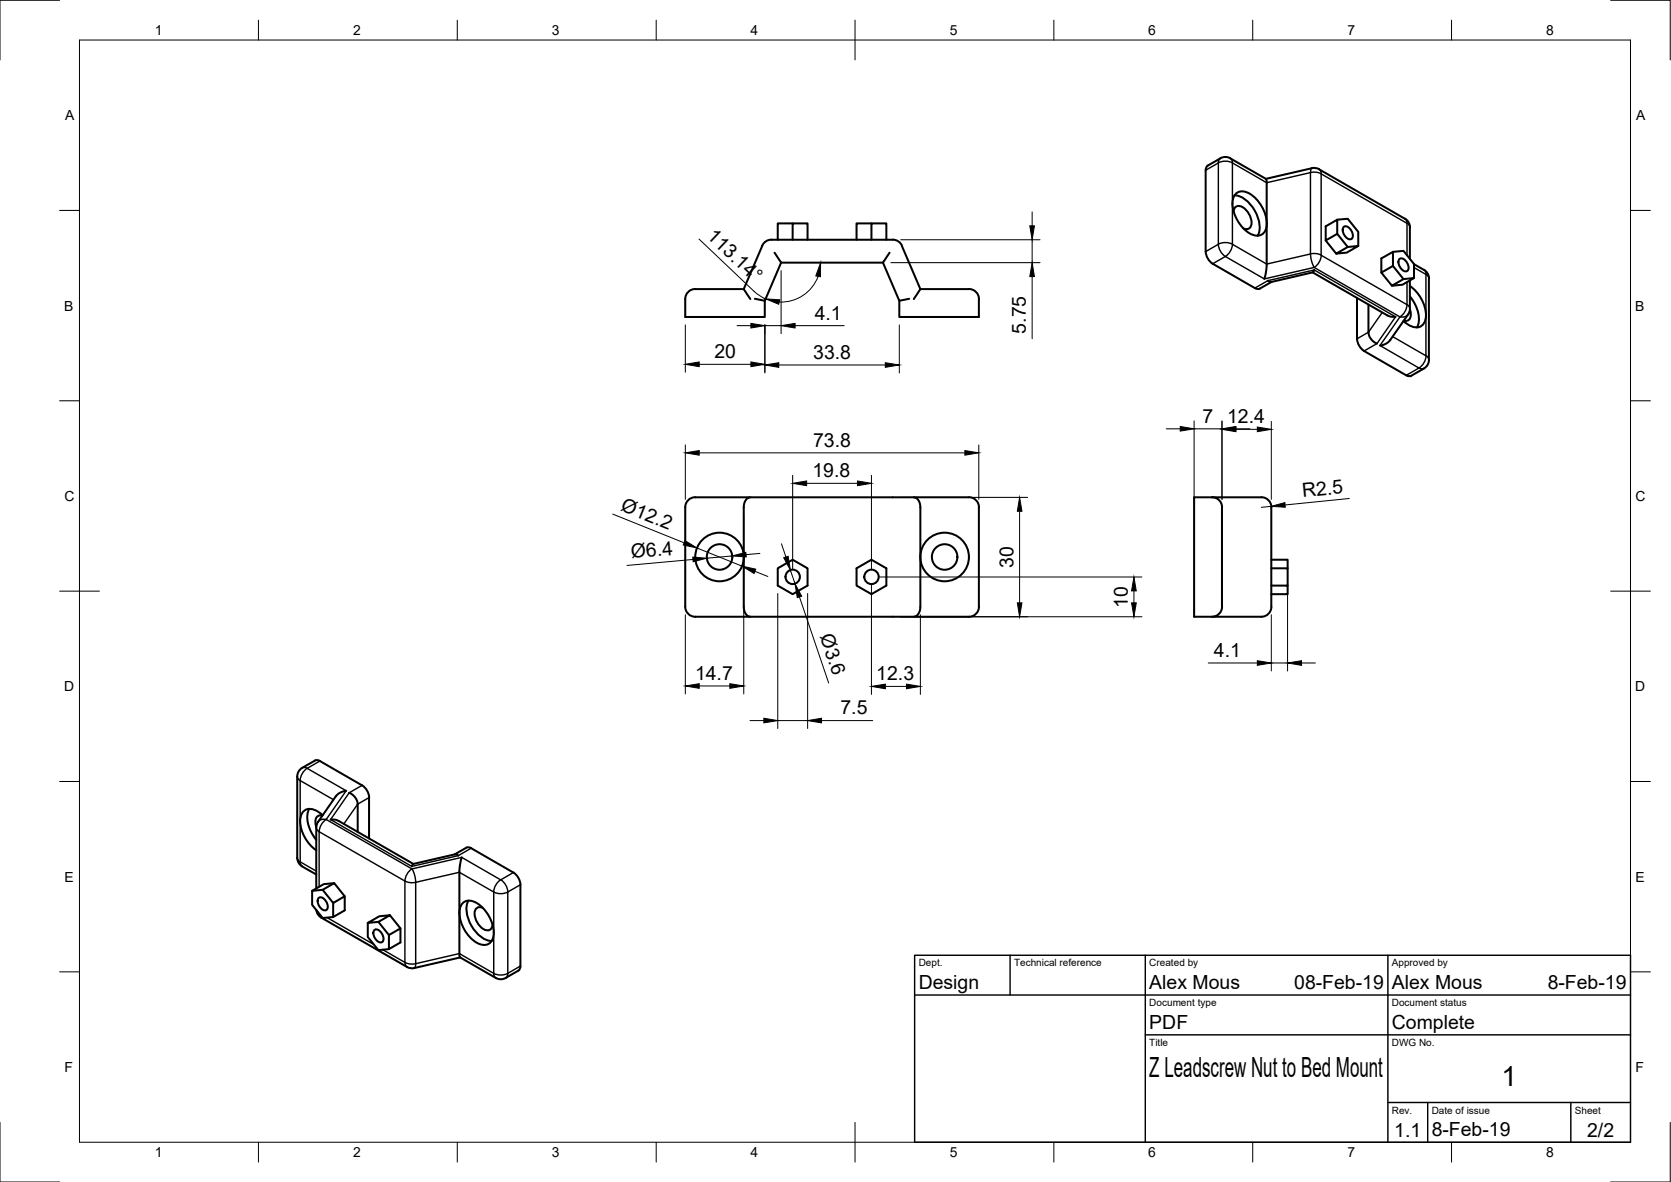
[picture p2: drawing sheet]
<svg xmlns="http://www.w3.org/2000/svg" width="420mm" height="297mm" viewBox="0 0 420 297" stroke-linecap="round" stroke-linejoin="round" font-family="sans-serif">
<!-- layer: Visible -->
<g fill="none" stroke="#000" stroke-width=".51">
<path d="M199.3 56.1h-3.7v4.1M219.1 56.1h-3.7v4.1M303.1 42.8l.1 20.4a3.9 3.9 0 0 0 1.7 3.1M303.2 42.8l.1-.7 .4-.5 3.2-1.8a2.43 2.43 0 0 1 2.5 0l8.9 5.2M310.2 53.1a1.37 1.37 0 0 1 .8-1.3 1.37 1.37 0 0 1 1.5 .3 4.5 4.5 0 0 1 1.9 4.9 1.3 1.3 0 0 1-1.8 .4M310.4 49.1a7 7 0 0 1 5.5 4.7 6.3 6.3 0 0 1 .3 5.4M310.9 48.5a3.3 3.3 0 0 1 4 .6 9.3 9.3 0 0 1 3.6 7.9 2.54 2.54 0 0 1-1.7 2.1 2.54 2.54 0 0 1-2.6-.5 9.3 9.3 0 0 1-4.2-8.3l.2-.7zM318.3 45l.2 .6v21.1l-.6 3.4M329.9 42.3l-11.6 2.6M329.9 42.3h1.1l.7 .2M331.7 42.6l21.6 12.4M336.2 58.8v-3.6l-2.9 1.7v3.5l2.9-1.6 2.7 3.3"/>
<path d="M336.2 55.2l2.7-.2 2.6 3.3v3.5M337.9 57a1.61 1.61 0 0 1 2.1 1.4 .98 .98 0 0 1 .1 1.3 .98 .98 0 0 1-1.2 .3 2.35 2.35 0 0 1-1-3zM353.3 55a2.51 2.51 0 0 1 1.2 2.1M354.5 57.1v8M174.8 72.7h12.2M174.8 72.6a2.51 2.51 0 0 0-2.5 2.5v4.6h20v-4.1M191.7 61.8l-4.7 10.9 1.7 2.4M194 60.2h30.5l1.4 .4 .9 1.1M194 60.2l-1.4 .4-.9 1.1M194.8 63.5l1.6 2.5h25.6M196.4 66l-4.1 9.6-2.5-.5M199.3 60.2v-4.1h3.8v4.1"/>
<path d="M219.1 60.2v-4.1h3.8v4.1M223.7 63.5l-1.7 2.5 4.1 9.6 2.5-.5M226.8 61.8l4.6 10.9-1.6 2.4M231.4 72.7h12.2M243.6 72.6a2.51 2.51 0 0 1 2.5 2.5M246.1 75.1v4.6h-20v-4.1M304.9 66.3l10.6 6.1 .7 .2 .6-.1M319.7 70.9l-2.9 1.6M330.1 68.5l18.7 10.8 .8 .3h1.3M330.1 68.4l-10.5 2.5-.8-.4M330.5 67.8l-.4 .6M333.3 60.4l2.7 3.3"/>
<path d="M336 63.7l2.9-1.6 2.6-.3-2.9 1.7zM341.2 74.9v10.2a3.9 3.9 0 0 0 1.8 3.1l10.6 6.1M344.1 76.5v7a3.4 3.4 0 0 0 2.1 2.8M347.3 68.5l2.7 3.3 2.9-1.7 2.6-.2M350.2 63.3v3.5M351.9 65.1a1.61 1.61 0 0 1 2.1 1.4 .98 .98 0 0 1 .1 1.2 .98 .98 0 0 1-1.2 .3 2.35 2.35 0 0 1-1-2.9zM352.9 70.1l-2.7-3.3-2.9 1.7v-3.6l2.9-1.6 2.7-.3 2.6 3.3v3.6l-2.9 1.7-2.6 .2M354.1 79l-4.8 6.7-1 .8-1.3 .3M354.5 70.5v7.1M354.5 71.9a9 9 0 0 1 3.9 8.5 2.42 2.42 0 0 1-3.8 1.5l-1.7-1.2M354.5 77.7a1.99 1.99 0 0 1-.8 2.9h-.7M354.5 74.5a8.2 8.2 0 0 1 2 7.3l-.2 .5"/>
<path d="M354.5 77.6l-.4 1.4M355.5 66.4l2.5 1.4a2.51 2.51 0 0 1 1.3 2.2v20.4M359.3 90.4a2.53 2.53 0 0 1-1.3 2.2l-3.1 1.8-.6 .1-.7-.2M188.7 125a2.24 2.24 0 0 0-1.7 2.5v25a2.24 2.24 0 0 0 1.7 2.5M229.8 125a2.24 2.24 0 0 1 1.6 2.5v25a2.24 2.24 0 0 1-1.6 2.5M246.1 127.5v25M246.1 127.5a2.48 2.48 0 0 0-2.5-2.5h-68.8a2.47 2.47 0 0 0-2.5 2.5v25a2.51 2.51 0 0 0 2.5 2.5h68.8a2.51 2.51 0 0 0 2.5-2.5M304.8 125a2.48 2.48 0 0 1 2.5 2.5v25a2.51 2.51 0 0 1-2.5 2.5M317.2 125h-17v30h17M317.2 125a2.51 2.51 0 0 1 2.5 2.5M319.7 127.5v25M195.6 142.8l3.7-2.1 3.8 2.1v4.4l-3.8 2.1-3.7-2.1z"/>
<path d="M215.4 142.8l3.7-2.1 3.8 2.1v4.4l-3.8 2.1-3.7-2.1zM319.7 147.2h4.1v2.1h-4.1M319.7 142.8h4.1v4.4M319.7 140.7h4.1v2.1M319.7 152.5a2.51 2.51 0 0 1-2.5 2.5M79.2 191.1l-3.2 1.9a2.51 2.51 0 0 0-1.3 2.1v20.5a2.51 2.51 0 0 0 1.3 2.1l3.5 2.1M79.2 191.1l.6-.1 .6 .2 10.6 6.2a3.9 3.9 0 0 1 1.8 3M87 198.7l-1.3 .4-1 .7-5.1 7.4-.1 16.1M87.8 199.2a3.4 3.4 0 0 1 2.1 2.9v6.9M77.8 203.3a7.4 7.4 0 0 0 1.3 7.2l.4 .6M81.1 205a1.39 1.39 0 0 0-1.5 .3 1.39 1.39 0 0 0-.3 1.5l.2 1M81.1 204.9a3.7 3.7 0 0 0-4.7-1.1 4.7 4.7 0 0 0-.5 5l.7 1.6 1 1.5 1.9 1.8"/>
<path d="M83.1 206h1.3l.8 .3 18.7 10.8M92.8 200.4v10.3M114.3 214.7l2.9-1.7h.9l11 6.3M115.3 215l-.9-.3-10.5 2.4-.4 .6M116.1 215.5l-.6 3.3 .1 21.6 .1 .2 9 5.2M129.1 219.3a3.9 3.9 0 0 1 1.8 3v20.5l-.2 .7-.4 .4M78.5 223.9l2.6-.3 2.9-1.7 2.7 3.3M79.5 228.7l.3 .9 1 1 21.9 12.6 1.5 .1 11.5-2.7M80.1 225.7a1.61 1.61 0 0 1 2.1 1.3 .98 .98 0 0 1 .2 1.3 .98 .98 0 0 1-1.3 .3 2.35 2.35 0 0 1-1-2.9zM83.8 226.9v3.5M84 221.9l-2.6 .3-2.9 1.7v3.5l2.6 3.3 2.7-.3 2.9-1.6v-3.6l-2.9 1.7-2.7-3.3M92.5 231.9l2.9-1.6 2.6-.3-2.9 1.7z"/>
<path d="M92.5 231.9v3.6l2.6 3.3 2.7-.3M94.1 233.7a1.61 1.61 0 0 1 2.2 1.4 .98 .98 0 0 1 .1 1.3 .98 .98 0 0 1-1.2 .3 2.35 2.35 0 0 1-1.1-3zM95.1 231.7l2.7 3.3 2.9-1.7v3.5l-2.9 1.7v-3.5M98 230l2.7 3.3M116.5 226.8a3.3 3.3 0 0 1 4 .6 9.3 9.3 0 0 1 3.6 7.8 2.54 2.54 0 0 1-1.6 2.2 2.54 2.54 0 0 1-2.7-.5 9.3 9.3 0 0 1-4.2-8.3l.2-.8zM117.8 226.3a7 7 0 0 0 1.3 7.2 6.3 6.3 0 0 0 4.5 3M121.4 228.2a1.37 1.37 0 0 0-1.5 0 1.37 1.37 0 0 0-.6 1.4 4.5 4.5 0 0 0 3.3 4.2 1.3 1.3 0 0 0 1.2-1.4M127.2 245.8a2.51 2.51 0 0 1-2.5 0M130.3 243.9l-3.2 1.9"/>
<circle cx="180.9" cy="140" r="3.2"/>
<circle cx="180.9" cy="140" r="6.1"/>
<circle cx="237.5" cy="140" r="6.1"/>
<circle cx="237.5" cy="140" r="3.2"/>
<circle cx="199.3" cy="145" r="1.81"/>
<circle cx="219.1" cy="145" r="1.81"/>
</g>
<!-- layer: Visible Narrow -->
<g fill="none" stroke="#000" stroke-width=".36">
<path d="M306.9 39.8l-.4 .4-.2 .7M309.4 39.8l.4 .4 .1 .7M306.3 40.9a3.9 3.9 0 0 1 3.6 0M306.3 40.9v20.5l-3.2 1.8M306.3 40.9l-3.2 1.9M309.9 40.9v20.5l8.6 5 11-2.6M309.9 40.9l8.6 5 11-2.5M329.5 43.4v20.4M329.5 43.4l1.4-.1 1.3 .4M329.9 42.3l-.3 .3-.1 .8M331.7 42.5l.4 .5 .1 .7M332.2 43.7l21.6 12.4v8"/>
<path d="M332.2 43.7v20.4M353.3 55l.4 .4 .1 .7M353.8 56.1l.5 .5 .2 .5M304.9 66.3l3.2-1.8 9.8 5.6 12.5-2.9 21.6 12.4-5 7.2 9.8 5.7-3.2 1.8M306.3 61.4a3.9 3.9 0 0 1 3.6 0 3.9 3.9 0 0 1-1.8 3 3.9 3.9 0 0 1-1.8-3zM315.5 72.4l3.3-1.9 11.7-2.7 20.4 11.8-4.7 6.7-3.2 1.9M329.5 63.8l1.4-.1 1.3 .4M329.5 63.8l.3 1.8 .7 1.6a3.9 3.9 0 0 0 1.7-3.1M332.2 64.1l21.6 12.5M347.6 78.5l-3.5 5-2.9 1.6M353.8 70.9v5.7M353.8 76.6a3.9 3.9 0 0 1-1.8 3 1.98 1.98 0 0 0 2.1-.6"/>
<path d="M353.8 76.5l.5 .5 .2 .6M355.5 67.2l3 1.8M358 67.8l.4 .4 .2 .8M358.5 69v20.4l-8.3-4.8M358.6 68.9l.5 .5 .2 .6M359.3 90.4l-.2-.5-.5-.5a3.9 3.9 0 0 1-1.8 3.1l.7 .2 .5-.1M74.7 195.1l.2 .6 .6 .5M75.5 196.2v20.4M75.5 196.2l8.3 4.8M76 193l.6-.2 .6 .3M77.2 193.1l9.8 5.6-5 7.2M77.2 193.1a3.9 3.9 0 0 0-1.7 3.1"/>
<path d="M80.4 191.2l-3.2 1.9M91 197.4l-3.2 1.8-4.7 6.8 20.4 11.7 11.8-2.7 3.2-1.8M74.7 215.6l.2 .5 .6 .5M75.5 216.6l.1 .7 .4 .4M75.5 216.6l4 2.3M79.5 208l.2 .5 .6 .5M80.2 209l21.6 12.4M80.2 209v13.8M82 205.9l21.6 12.5 12.5-2.9 9.8 5.6 3.2-1.8M82 205.9a1.95 1.95 0 0 0-2 .6M82 205.9a3.9 3.9 0 0 0-1.7 3.1M92.8 200.4l-2.9 1.7-3.4 4.9"/>
<path d="M79.6 228.8l.4 .4M80.3 229.6l.1 .6 .4 .4M82.3 230.6l11.7 6.8M96.2 238.7l5.6 3.2M101.8 221.4v20.5M101.8 221.4l1.3 .4 1.4-.1M101.8 221.4a3.9 3.9 0 0 1 1.8-3.1l.6 1.6 .3 1.8M104.5 221.7l11-2.5 8.6 5M104.5 221.7v20.5M124.1 224.2a3.9 3.9 0 0 0 3.6 0M124.1 224.2a3.9 3.9 0 0 1 1.8-3.1 3.9 3.9 0 0 1 1.8 3.1M124.1 224.2v20.4"/>
<path d="M127.7 224.2v20.4M130.9 222.3l-3.2 1.9M101.8 241.9l1.3 .4 1.4-.1M101.8 241.9l.2 .7 .3 .4M104.5 242.2l11-2.6 8.6 5M104.5 242.2l-.1 .7-.2 .4M124.1 244.6a3.9 3.9 0 0 0 3.6 0M124.1 244.6l.2 .7 .4 .5M127.7 244.6l-.2 .7-.3 .5M130.9 242.8l-3.2 1.8"/>
</g>
<!-- layer: Border -->
<g fill="none" stroke="#000" stroke-width=".25">
<path d="M15 .1h-15v15M20 10.1h390v276.9h-390zM65 5.1v5M115 5.1v5M165 5.1v5M215 5.1v10M265 5.1v5M315 5.1v5M365 5.1v5M405 .1h15v15M15 52.9h5M410 52.9h5"/>
<path d="M15 100.7h5M410 100.7h5M15 148.6h10M405 148.6h10M15 196.4h5M410 196.4h5M15 244.2h5M410 244.2h5M0 282.1v14.9h15M65 287v5M115 287v5M165 287v5"/>
<path d="M215 282.1v9.9M265 287v5M315 287v5M365 287v5M420 282.1v14.9h-15"/>
</g>
<!-- layer: TitleBlock -->
<path d="M230 240.1h180v46.9h-180zM230 250h180M254 240.1v9.9M288 240.1v46.9M349 240.1v46.9M288 260.1h122M349 277.1h61M359 277.1v9.9M395 277.1v9.9" fill="none" stroke="#000" stroke-width=".36"/>
<!-- layer: Dimensions -->
<g fill="none" stroke="#000" stroke-width=".25">
<path d="M259.5 53.2v3.6M175.8 60.1l13.8 13.1M189.6 73.2l1.4 1.1 1.5 .8M196.4 68v15.8M205.7 69.4a9.9 9.9 0 0 1-9.8 6.5M224 66h37.5M226.5 60.2h35M259.5 60.2v5.8M259.5 69.5v15.6M172.3 81.6v11.9M175.8 91.6h13M185.3 81.8h3.5"/>
<path d="M192.3 81.6v12.1M192.3 81.8h4.1M195.8 91.7h26.8M199.9 81.8h12.4M226.1 81.6v12.1M172.3 111.8v13.7M175.8 113.8h66.8M199.3 119.5v23.5M219.1 119.5v23.5M246.1 111.8v13.7M293.2 107.8h3.6M300.2 105.8v19.7"/>
<path d="M300.2 107.8h7.1M307.3 105.8v19.7M310.7 107.8h3.6M310.7 107.9h5.4M319.7 105.9v19.6M154.1 129.2l17.9 7.2M175.3 137.7l11.3 4.6M184.1 139.7l-6.4 .6M187 129.5v44.9M191.1 139.1l-3.5 .3M196.5 136.7l1.1 3.3M202.8 121.5h12.8"/>
<path d="M226.5 125h31.9M256.4 128.5v23M319.6 127.2l-2.4 .3M339.3 125.3l-16.2 1.6M172.3 154.5v19.9M174.2 140.6l-16.6 1.5M189.8 143.6l3.3 1.3M195.6 149.1v34M198.7 143.3l1.2 3.4M201 150l7.4 21.6M203.1 149.1v34M219.1 147v27.5"/>
<path d="M221.1 145h66M226.5 155h60.6M231.4 154.5v20M285.1 148.5v3M319.7 154.5v14.1M323.7 149.1v19.5M175.8 172.4h7.7M222.6 172.5h5.3M303.8 166.6h12.3M319.7 166.6h4M327.3 166.6h3.5M188.6 181.1h3.5"/>
<path d="M195.6 181.1h7.5M206.6 181.1h12.8"/>
</g>
<g fill="#000" stroke="#000" stroke-width=".25">
<path d="M258.9 56.8h1.2l-.6 3.4zM192.5 75.1l3.6 .2-.3 1.2zM206.3 66v3.5l-1.2-.2zM259.5 66l.6 3.5h-1.2zM172.3 91.6l3.5-.6v1.1zM188.8 91l3.5 .6-3.5 .5zM188.8 81.3l3.5 .5-3.5 .6zM192.3 91.7l3.5-.5v1.1zM196.4 81.8l3.5-.5v1.1zM222.6 91.2l3.5 .5-3.5 .6zM172.3 113.8l3.5-.6v1.2zM242.6 113.2l3.5 .6-3.5 .6z"/>
<path d="M296.8 107.2l3.4 .6-3.4 .5zM307.3 107.8l3.4-.6v1.1zM307.3 107.9l3.4-.6v1.2zM316.1 107.3l3.6 .6-3.6 .6zM172.2 135.9l3.1 1.8-3.5-.7zM184.1 139.7l3.4-.9 .1 1.2zM197.1 140.2l1.1-.4 .5 3.5zM199.3 121.5l3.5-.6v1.2zM215.6 120.9l3.5 .6-3.5 .6zM256.4 125l.6 3.5h-1.2zM319.6 127.2l3.5-.9 .1 1.2zM174.2 140l3.5 .3-3.4 .9z"/>
<path d="M186.6 142.3l3.4 .7-.4 1.1zM199.9 146.7l1.7 3.1-1.1 .4zM255.8 151.5h1.2l-.6 3.5zM285.1 145l.6 3.5h-1.2zM284.5 151.5h1.2l-.6 3.5zM172.3 172.4l3.5-.6v1.2zM183.5 171.8l3.5 .6-3.5 .6zM219.1 172.5l3.5-.6v1.2zM227.9 171.9l3.5 .6-3.5 .6zM316.1 166l3.6 .6-3.6 .6zM323.7 166.6l3.6-.6v1.2zM192.1 180.5l3.5 .6-3.5 .6z"/>
<path d="M203.1 181.1l3.5-.6v1.2z"/>
</g>
<g font-size="7">
<text x="289" y="270.6">Z Leadscrew Nut to Bed Mount</text>
<text x="377.5" y="273">1</text>
</g>
<g font-size="4.9">
<text x="177.5" y="59.6" transform="rotate(43 177.5 59.6)">113.14°</text>
<text x="204.9" y="80.3">4.1</text>
<text x="258" y="83.8" transform="rotate(-90 258 83.8)">5.75</text>
<text x="179.6" y="90">20</text>
<text x="204.5" y="90.2">33.8</text>
<text x="302.4" y="106.3">7</text>
<text x="308.5" y="106.4">12.4</text>
<text x="204.4" y="112.2">73.8</text>
<text x="204.3" y="119.9">19.8</text>
<text x="327.6" y="124.9" transform="rotate(-6 327.6 124.9)">R2.5</text>
<text x="155.9" y="128.2" transform="rotate(22 155.9 128.2)">Ø12.2</text>
<text x="158.8" y="140.3" transform="rotate(-5 158.8 140.3)">Ø6.4</text>
<text x="254.8" y="142.7" transform="rotate(-90 254.8 142.7)">30</text>
<text x="283.5" y="152.9" transform="rotate(-90 283.5 152.9)">10</text>
<text x="206.1" y="159.9" transform="rotate(71 206.1 159.9)">Ø3.6</text>
<text x="305.2" y="165.1">4.1</text>
<text x="174.8" y="170.9">14.7</text>
<text x="220.3" y="170.9">12.3</text>
<text x="211.3" y="179.5">7.5</text>
<text x="231" y="248.5">Design</text>
<text x="289" y="248.5">Alex Mous</text>
<text x="325.4" y="248.5">08-Feb-19</text>
<text x="350" y="248.5">Alex Mous</text>
<text x="389.1" y="248.5">8-Feb-19</text>
<text x="289" y="258.6">PDF</text>
<text x="350" y="258.6">Complete</text>
<text x="350.6" y="285.7">1.1</text>
<text x="360" y="285.5">8-Feb-19</text>
<text x="399.1" y="285.7">2/2</text>
</g>
<g font-size="3.5">
<text x="39" y="8.8">1</text>
<text x="88.8" y="8.8">2</text>
<text x="138.8" y="8.8">3</text>
<text x="188.7" y="8.8">4</text>
<text x="238.8" y="8.8">5</text>
<text x="288.7" y="8.8">6</text>
<text x="338.8" y="8.8">7</text>
<text x="388.8" y="8.8">8</text>
<text x="16.4" y="30.2">A</text>
<text x="411.4" y="30.2">A</text>
<text x="16.2" y="78">B</text>
<text x="411.2" y="78">B</text>
<text x="16.2" y="125.9">C</text>
<text x="411.2" y="125.9">C</text>
<text x="16.2" y="173.7">D</text>
<text x="411.2" y="173.7">D</text>
<text x="16.2" y="221.6">E</text>
<text x="411.2" y="221.6">E</text>
<text x="16.2" y="269.4">F</text>
<text x="411.2" y="269.4">F</text>
<text x="39" y="290.8">1</text>
<text x="88.8" y="290.8">2</text>
<text x="138.8" y="290.8">3</text>
<text x="188.7" y="290.8">4</text>
<text x="238.8" y="290.8">5</text>
<text x="288.7" y="290.8">6</text>
<text x="338.8" y="290.8">7</text>
<text x="388.8" y="290.8">8</text>
</g>
<g font-size="2.5">
<text x="231" y="242.9">Dept.</text>
<text x="255" y="242.9">Technical reference</text>
<text x="289" y="242.9">Created by</text>
<text x="350" y="242.9">Approved by</text>
<text x="289" y="252.8">Document type</text>
<text x="350" y="252.8">Document status</text>
<text x="289" y="262.9">Title</text>
<text x="350" y="262.9">DWG No.</text>
<text x="350" y="279.9">Rev.</text>
<text x="360" y="279.9">Date of issue</text>
<text x="396" y="279.9">Sheet</text>
</g>
</svg>
